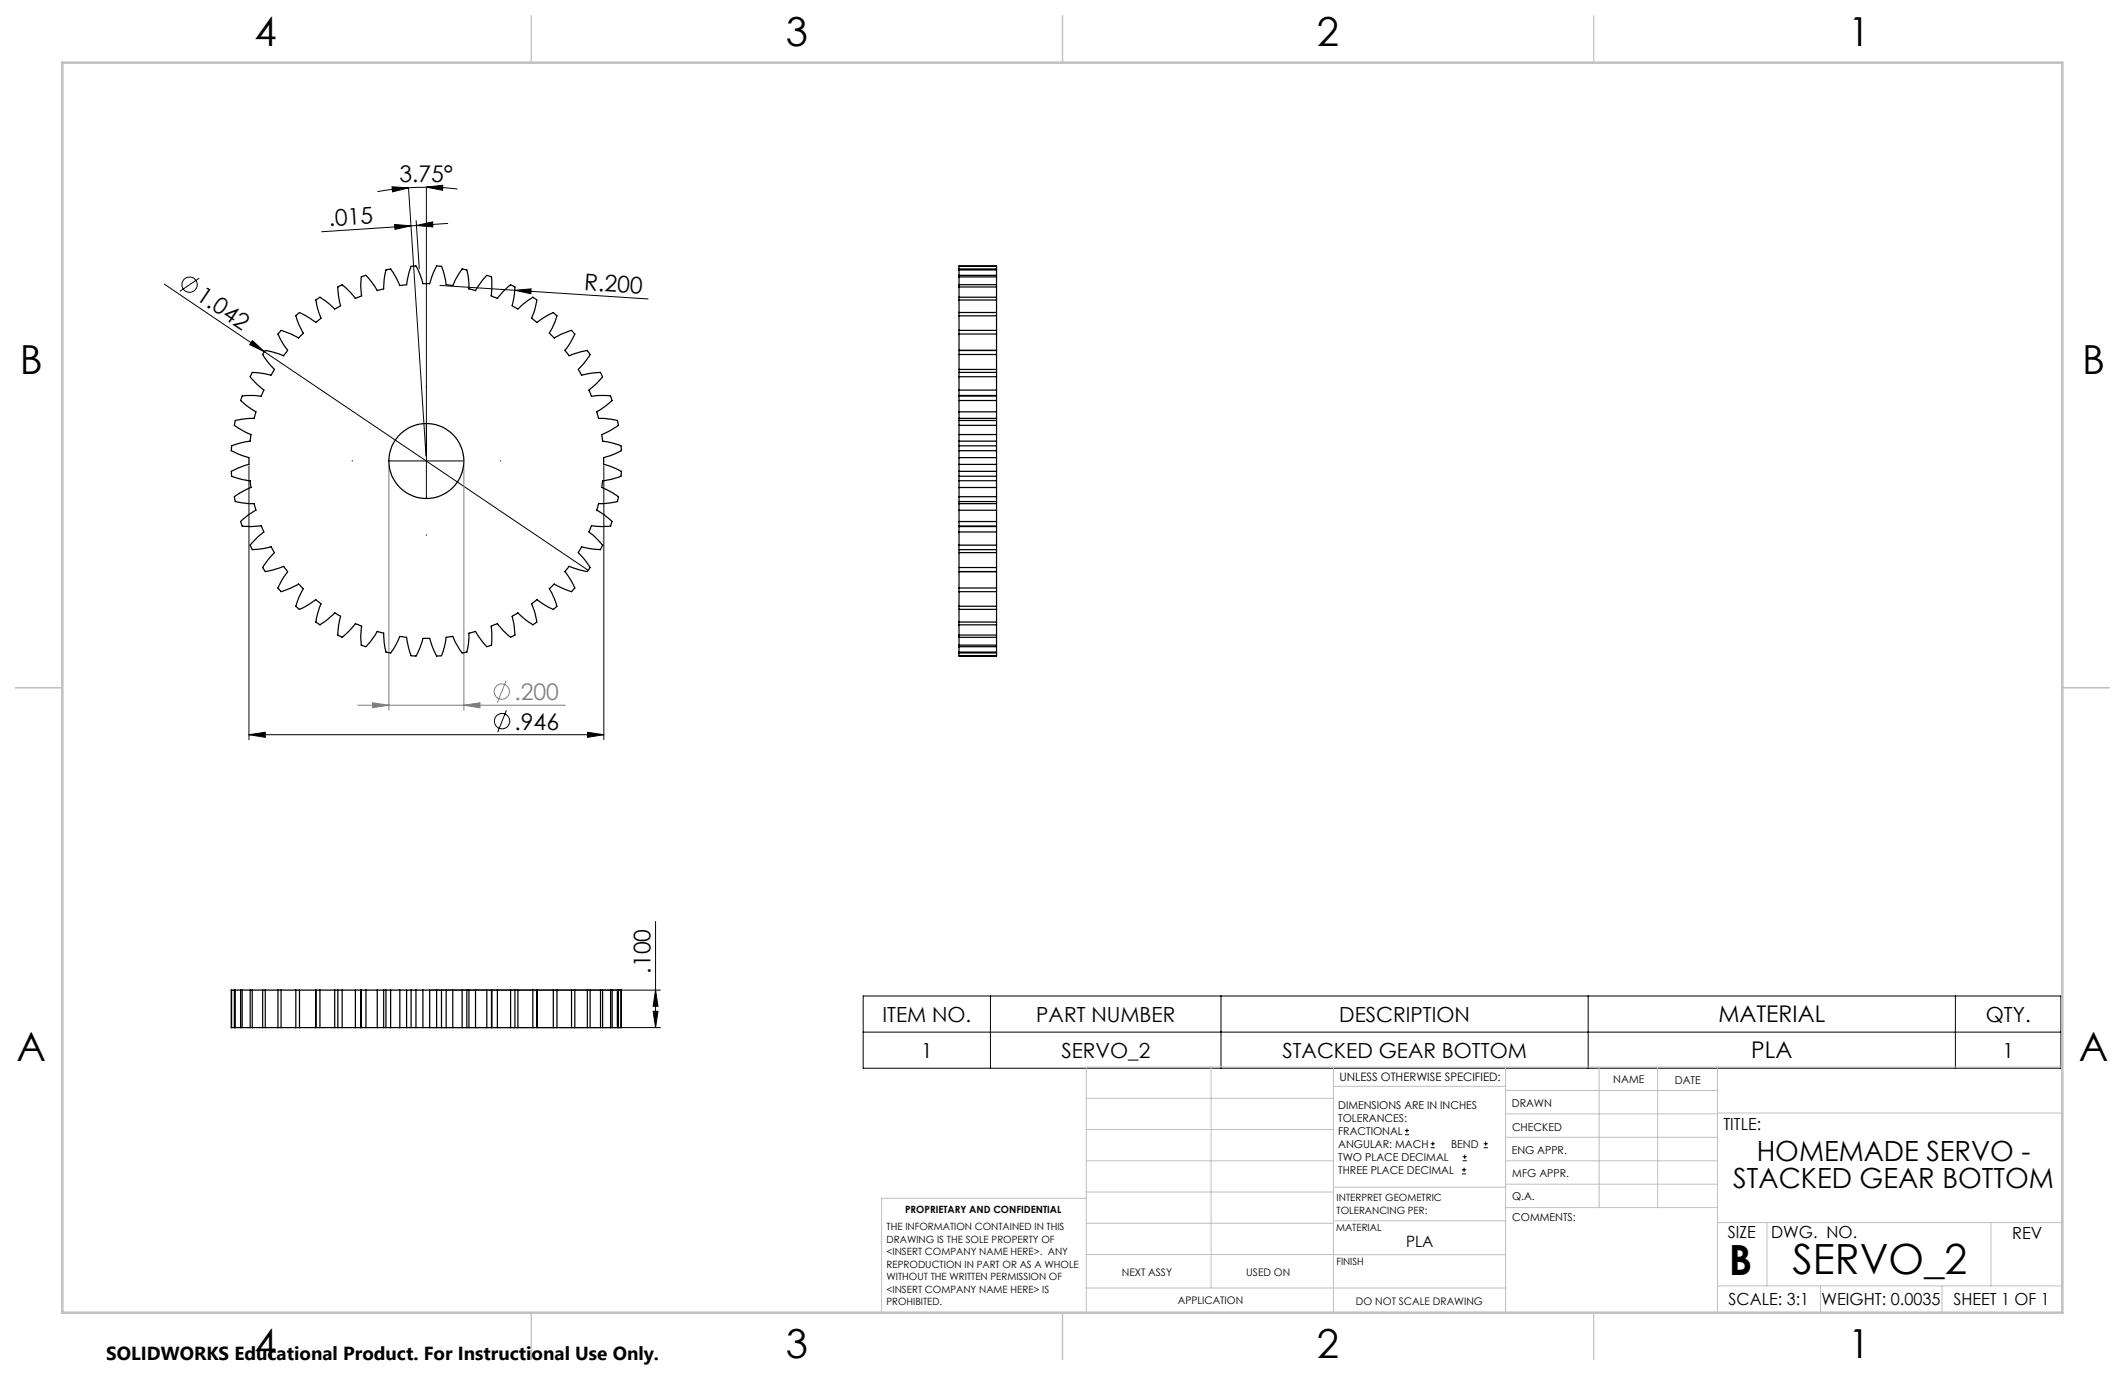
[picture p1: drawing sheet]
<svg xmlns="http://www.w3.org/2000/svg" width="432mm" height="279mm" viewBox="0 0 432 279" stroke-linecap="round" stroke-linejoin="round" font-family="sans-serif">
<g fill="none" stroke="#000" stroke-width=".2">
<path d="M79.7 38l3.3 .2-3.2 .8zM83 38.2l-3.2 .3-3.1 .4M83 38.2l3.6 54.5M86.6 38l3.4-.4-.1 1.1zM86.6 38l-3.6 .2M86.6 38l6.4 .4M86.6 38v63.2M33.4 57.7l20.3 13.8M40.5 56.5l-4 2.7M80.2 45.6l3.3 .3-3.2 .7zM83.5 45.9l-18.2 1.2M84.6 44.8l.6 9.8"/>
<path d="M84.6 45.8l3.3-.7v1zM84.6 45.8l-1.1 .1M89.4 58l42.3 2.7M91 45.4l-6.4 .4M104.6 59l3.3-.3v1zM51.3 69.2l2.4 2.3-3-1.5zM53.7 71.5l65.8 44.4M50.6 94.7v55.6M79.1 93.7h15M122.7 94.7v55.6M50.6 149.3l3.3-.5v1zM50.6 149.3h72.1"/>
<path d="M102.9 144.3l-1.8 4.5M119.4 148.8l3.3 .5-3.3 .5zM133.2 187.3v21.5M87.6 208.8h46.6M87.6 201.2h46.6M132.7 205.5h1l-.5 3.3zM133.2 201.2l.5 3.3h-1zM175.4 202.4h243.4v14.7h-243.4zM175.4 209.7h243.4M201.3 202.4v14.7M248.1 202.4v14.7M322.7 202.4v14.7"/>
<path d="M397.3 202.4v14.7M285.5 230.6h.8M285.5 229.7h.8M285.9 229.3v.9M290.7 233.2h.8M290.7 232.4h.8M291.1 232v.8M297.1 238.5h.8M297.1 237.7h.8M297.2 235.9h.9M297.2 235.1h.9M297.5 237.3v.8"/>
<path d="M297.6 234.6v.9M301.5 233.2h.8M301.5 232.4h.8M301.9 232v.8"/>
<circle cx="38.5" cy="57.8" r="1.55"/>
<circle cx="102" cy="146.5" r="1.55"/>
</g>
<g fill="none" stroke="#808080" stroke-width=".2">
<path d="M79 94.7v49.6M94.3 94.7v49.6M102.8 138.3l-1.7 4.5M72.7 143.3h42.2M75.7 142.8l3.3 .5-3.3 .5zM94.3 143.3l3.2-.5v1z"/>
<circle cx="102" cy="140.5" r="1.55"/>
</g>
<path d="M86.7 78.7v-.2M71.7 93.7h-.2M101.7 93.7h.1M86.7 108.7v.1" fill="none" stroke="#000" stroke-width=".2" stroke-dasharray="15.2 1.3 1.3 1.3"/>
<g fill="none" stroke="#c0c0c0" stroke-width=".2">
<path d="M246.1 216.8v44.9M271 216.8v49.9M305.9 216.8v49.9M324.9 216.8v28.6M336.8 216.8v28.6M349 216.8v49.9M419.1 216.8h-198.4v49.9M220.7 235.9h50.3M220.7 229.5h50.3M220.7 223.2h50.3M271 220.7h34.9M305.9 231.1h43.1"/>
<path d="M305.9 226.3h43.1M305.9 221.6h43.1M305.9 235.9h43.1M349 226.2h70.1M220.7 248.6h50.3M220.7 242.2h50.3M220.7 254.9h50.3M220.7 243.5h-41.6v23.2M271 255h34.9M271 248.1h35M271 241.2h35M305.9 240.6h43.1"/>
<path d="M306 245.4h43M349 248.4h70.1M359.1 248.4v12.9M404.6 248.4v12.9M220.7 261.7h85.2M349 261.3h70.1M369.9 261.3v5.4M394.6 261.3v5.4"/>
</g>
<path d="M108 3.2v9.5M215.9 3.2v9.5M323.8 3.2v9.5M3.1 139.7h9.6M419.1 139.7h9.5M108 266.7v9.6M215.9 266.7v9.6M323.8 266.7v9.6" fill="none" stroke="#c0c0c0" stroke-width=".25"/>
<path d="M12.7 12.7h406.4v254h-406.4z" fill="none" stroke="#c0c0c0" stroke-width=".5"/>
<g fill="#000">
<path d="M104.6 59l3.3-.3v1zM51.3 69.2l2.4 2.3-3-1.5z"/>
<path d="M86.6 38l3.4-.4-.1 1.1zM79.7 38l3.3 .2-3.2 .8z"/>
<path d="M84.6 45.8l3.3-.7v1zM80.2 45.6l3.3 .3-3.2 .7z"/>
<path d="M50.6 149.3l3.3-.5v1zM119.4 148.8l3.3 .5-3.3 .5z"/>
<path d="M132.7 205.5h1l-.5 3.3zM133.2 201.2l.5 3.3h-1z"/>
</g>
<path d="M75.7 142.8l3.3 .5-3.3 .5zM94.3 143.3l3.2-.5v1z" fill="#808080"/>
<g fill="none" stroke="#000" stroke-width=".25">
<path d="M194.9 58.3v2.1M194.9 57.9v.4M194.9 56.3v1.6M194.9 56v.3M194.9 54.9v1.1M194.9 54.6v.3M194.9 54.1v.5M194.9 54.1h7.6M194.9 58.3h7.6M194.9 57.9h7.6M194.9 56.3h7.6M194.9 56h7.6"/>
<path d="M194.9 54.9h7.6M194.9 54.6h7.6M202.5 58.3v2.1M202.5 57.9v.4M202.5 56.3v1.6M202.5 56v.3M202.5 54.9v1.1M202.5 54.6v.3M202.5 54.1v.5M57.1 67.1l2.3 .9 1.3 .7 .9-1-1.2-2.6a.89 .89 0 0 1 .2-1.4l.3-.2 .8 .4 2.5 1.6 1-.8-.7-2.3-.3-1.4 .8-.6 1.2 .8 1.8 1.6 1.2-.7-.5-2.8a.92 .92 0 0 1 .6-1.3l.2-.1 .8 .6 1.9 2.1 .6-.2 .7-.3-.2-2.4 .1-1.4 .3-.1a.9 .9 0 0 1 1.3 .5l1.7 2.4 1.3-.4 .1-1.9 .3-1.9 1-.3 1 1.7 .8 1.7 1.4-.1 .6-2.9a.94 .94 0 0 1 1.2-1l.4 .5 .6 1.3 .5 1.8h1.4l.8-2.2 .6-1.4 1 .1 .6 1.9 .4 1.9h.1l1.2 .1 .6-1.3 1.3-2.1 .9 .2a9.7 9.7 0 0 1 .5 3.9l1.3 .4 1.7-2.4a.9 .9 0 0 1 1.3-.5l.3 .1v.9l-.1 2.9 1.3 .5 1.9-2.1a.85 .85 0 0 1 1.4-.3l.2 .1-.1 1.5-.4 2.3 .3 .2 .8 .5 1.1-1 2-1.4 .8 .6-.6 2.3-.5 1.4 1.1 .8 2.4-1.6 .9-.4 .2 .2a.87 .87 0 0 1 .3 1.4l-1.3 2.6 1 1 1.3-.7 2.2-.9 .7 .8-.9 1.7-1.1 1.6 .8 1.1 2.8-.9 .9-.2 .2 .2a.85 .85 0 0 1-.1 1.4l-1.9 2.3 .7 1.1 2.3-.4 1.5-.1 .1 .2a.86 .86 0 0 1-.3 1.4l-2.1 2 .5 1.2 1.4-.1 2.5 .1 .3 .9-1.5 1.2-1.7 1.1 .4 1.3 2.9 .3a.89 .89 0 0 1 1.1 1l.1 .1-1.2 .8-2.2 1.1 .1 1.3 2 .4 1.4 .4 .4 .3 .1 .9-1.8 .8-1.8 .6v1.4l1.8 .6 1.8 .8-.1 1-1.8 .6-2 .3-.1 1v.4l2.2 1 1.2 .8-.3 1-1.4 .3-2.4 .1-.4 1.4 1.7 1 1.5 1.3-.3 .8a9.3 9.3 0 0 1-3.9 0l-.5 1.3 2.1 2a.86 .86 0 0 1 .3 1.3l-.1 .3-1.5-.1-2.3-.5-.7 1.2 1.9 2.2a.85 .85 0 0 1 .1 1.4l-.2 .2-.9-.1-2.8-.9-.8 1.1 1.1 1.6 .9 1.7-.7 .7-1.8-.6-1.7-.9-1 .9 1.3 2.7a.87 .87 0 0 1-.3 1.4l-.2 .1-.9-.4-2.4-1.6-1.1 .9 .9 2.7a.93 .93 0 0 1-.5 1.5l-.1 .1-1.2-.8-1.9-1.7-1.1 .7 .1 .5a9.4 9.4 0 0 1 .3 3.4l-.7 .4-1.5-1.3-1.2-1.5-.5 .2-.8 .3 .1 1.5v2.4l-.9 .3a9.9 9.9 0 0 1-2.4-3.1l-1.3 .4-.2 2.9-.2 .9h-.3a.86 .86 0 0 1-1.3-.6l-1.3-2.6-1.3 .2-.4 1.9-.6 1.8-1 .1-.6-1.3-.8-2.3h-1.4l-.5 1.9-.9 1.7-1-.1-.4-1.3-.5-2.4-1.4-.2-1.3 2.6a.89 .89 0 0 1-1.3 .6h-.2l-.2-.9-.2-2.9-1.3-.4-1.7 2.4a.85 .85 0 0 1-1.3 .5l-.3-.1-.1-1.5 .2-2.4-.7-.2-.6-.3-1.9 2.2-.8 .6-.2-.1a.86 .86 0 0 1-.6-1.3l.5-2.9-1.2-.7-1.8 1.7-1.2 .8-.8-.6 .3-1.4 .7-2.3-1-.9-2.5 1.6a.92 .92 0 0 1-1.5-.1l.5-1.9 .9-1.8-.9-.9-1.8 .9-1.8 .6-.5-.6a9.8 9.8 0 0 1 1.9-3.4l-.9-1.1-2.7 .9a.85 .85 0 0 1-1.4-.5l-.1-.2 .2-.4 2.2-2.6-.7-1.2-1.4 .3-2.4 .3-.5-.9 1.7-1.8 1.1-.9-.5-1.3-2.9 .2a.87 .87 0 0 1-1.2-.8l-.1-.2 .3-.4 1.6-1.2 1.2-.7-.1-.4-.3-1-2.4-.1-1.4-.3v-.2a.86 .86 0 0 1 .6-1.3l2.6-1.3-.2-1.4-1.9-.3-1.8-.6-.1-1 1.3-.7 2.3-.7v-1.4l-2.3-.8-1.3-.6 .1-1 1.8-.6 1.9-.4 .2-1.3-2.6-1.3a.9 .9 0 0 1-.6-1.4v-.2l1.4-.2 2.4-.2 .4-1.3-.4-.3a9.4 9.4 0 0 1-2.7-2.1l.3-.7a9.9 9.9 0 0 1 3.9-.1l.5-1.2-1.5-1.3-1.3-1.4 .5-.9 1.9 .1 1.9 .4 .7-1.1-2.2-2.6-.2-.5 .1-.2a.85 .85 0 0 1 1.4-.4l2.7 .9 .9-1.1-1.6-2.4a.9 .9 0 0 1 .1-1.6zM194.9 76.6v2.7M194.9 75.7v.9"/>
<path d="M194.9 79.3v1.1M194.9 72v3.1M194.9 72v-.8h7.6v.8M194.9 75.1v.6M194.9 67.9v3.3h7.6v-3.3M194.9 67.1v.8M194.9 64.2v2.9M194.9 63.5v.7M194.9 60.4v.6M194.9 61v2.5M194.9 79.3h7.6M194.9 76.6h7.6"/>
<path d="M194.9 75.7h7.6M194.9 75.1h7.6M194.9 72h7.6M194.9 67.9h7.6M194.9 67.1h7.6M194.9 64.2h7.6M194.9 63.5h7.6M194.9 61h7.6M194.9 60.4h7.6M202.5 76.6v2.7M202.5 75.7v.9M202.5 79.3v1.1"/>
<path d="M202.5 72v3.1M202.5 75.1v.6M202.5 67.1v.8M202.5 64.2v2.9M202.5 63.5v.7M202.5 60.4v.6M202.5 61v2.5M194.9 95.8v1M194.9 94.4v1.4M194.9 91.6v1.4M194.9 90.6v1M194.9 96.8v.9"/>
<path d="M194.9 89.6v1M194.9 99.1v1.8M194.9 85.4v1M194.9 86.4v1.9M194.9 85v.4M194.9 80.5v.9M194.9 81.4v2.3M194.9 80.4v.1M194.9 93v1.4M194.9 97.7v1.4M194.9 88.3v1.3M194.9 83.7v1.3"/>
<path d="M194.9 85h7.6M194.9 80.4h7.6M194.9 95.8h7.6M194.9 96.8h7.6M194.9 94.4h7.6M194.9 93h7.6M194.9 91.6h7.6M194.9 90.6h7.6M194.9 97.7h7.6M194.9 89.6h7.6M194.9 99.1h7.6M194.9 86.4h7.6"/>
<path d="M194.9 85.4h7.6M194.9 88.3h7.6M194.9 81.4h7.6M194.9 80.5h7.6M194.9 83.7h7.6M202.5 95.8v1M202.5 94.4v1.4M202.5 91.6v1.4M202.5 90.6v1M202.5 96.8v.9M202.5 89.6v1M202.5 99.1v1.8"/>
<path d="M202.5 85.4v1M202.5 86.4v1.9M202.5 85v.4M202.5 80.5v.9M202.5 81.4v2.3M202.5 80.4v.1M202.5 93v1.4M202.5 97.7v1.4M202.5 88.3v1.3M202.5 83.7v1.3M194.9 100.9v1M194.9 101.9v.4"/>
<path d="M194.9 103.7v2.3M194.9 106v.9M194.9 106.9v.1M194.9 108.1v2.7M194.9 110.8v.9M194.9 102.3v1.4M194.9 107v1.1M194.9 112.3v3M194.9 115.3v.8h7.6v-.8M194.9 111.7v.6M194.9 119.5v.7M194.9 119.5v-3.3h7.6v3.3"/>
<path d="M194.9 102.3h7.6M194.9 107h7.6M194.9 101.9h7.6M194.9 100.9h7.6M194.9 103.7h7.6M194.9 106h7.6M194.9 106.9h7.6M194.9 108.1h7.6M194.9 110.8h7.6M194.9 111.7h7.6M194.9 112.3h7.6M194.9 115.3h7.6"/>
<path d="M194.9 119.5h7.6M202.5 100.9v1M202.5 101.9v.4M202.5 103.7v2.3M202.5 106v.9M202.5 106.9v.1M202.5 108.1v2.7M202.5 110.8v.9M202.5 102.3v1.4M202.5 107v1.1M202.5 112.3v3M202.5 111.7v.6"/>
<path d="M202.5 119.5v.7M194.9 123.2v.6M194.9 120.2v3M194.9 126.4v.6M194.9 123.8v2.6M194.9 127v2M194.9 129v.5M194.9 129.5v1.6M194.9 131.1v.3M194.9 131.4v1.1M194.9 132.5v.2M194.9 132.7v.5"/>
<path d="M194.9 133.2h7.6M194.9 120.2h7.6M194.9 123.8h7.6M194.9 123.2h7.6M194.9 126.4h7.6M194.9 127h7.6M194.9 129h7.6M194.9 129.5h7.6M194.9 131.1h7.6M194.9 131.4h7.6M194.9 132.5h7.6M194.9 132.7h7.6"/>
<path d="M202.5 123.2v.6M202.5 120.2v3M202.5 126.4v.6M202.5 123.8v2.6M202.5 127v2M202.5 129v.5M202.5 129.5v1.6M202.5 131.1v.3M202.5 131.4v1.1M202.5 132.5v.2M202.5 132.7v.5M47.1 201.2h.5"/>
<path d="M47.1 208.8h.5M47.1 201.2v7.6M47.6 201.2h.2M47.6 208.8h.2M47.6 201.2v7.6M47.8 201.2h1.1M47.8 208.8h1.1M47.8 201.2v7.6M48.9 201.2h.3M48.9 208.8h.3M48.9 201.2v7.6M49.2 201.2h1.6"/>
<path d="M49.2 208.8h1.6M49.2 201.2v7.6M50.8 201.2h.5M50.8 208.8h.5M50.8 201.2v7.6M51.3 201.2h2.1M51.3 208.8h2.1M51.3 201.2v7.6M53.4 201.2h.5M53.4 208.8h.5M53.4 201.2v7.6M53.9 201.2h2.6"/>
<path d="M53.9 208.8h2.6M53.9 201.2v7.6M56.5 201.2h.6M56.5 208.8h.6M56.5 201.2v7.6M57.1 201.2h3M57.1 208.8h3M57.1 201.2v7.6M60.1 201.2h.8M60.1 208.8h.8M60.1 201.2v7.6M60.9 201.2h3.3"/>
<path d="M60.9 208.8h3.3M60.9 201.2v7.6M64.2 201.2h.8M64.2 208.8h.8M64.2 201.2v7.6M65 201.2h3M65 208.8h3M65 201.2v7.6M68 201.2h.7M68 208.8h.7M68 201.2v7.6M68.7 201.2h.8"/>
<path d="M68.7 208.8h.8M68.7 201.2v7.6M69.5 201.2h2.7M69.5 208.8h2.7M69.5 201.2v7.6M72.2 201.2h1.1M72.2 208.8h1.1M72.2 201.2v7.6M73.3 201.2h.1M73.3 208.8h.1M73.3 201.2v7.6M73.4 201.2h1"/>
<path d="M73.4 208.8h1M73.4 201.2v7.6M74.4 201.2h2.3M74.4 208.8h2.3M74.4 201.2v7.6M76.7 201.2h1.3M76.7 208.8h1.3M76.7 201.2v7.6M78 201.2h.4M78 208.8h.4M78 201.2v7.6M78.4 201.2h1"/>
<path d="M78.4 208.8h1M78.4 201.2v7.6M79.4 201.2h1.8M79.4 208.8h1.8M79.4 201.2v7.6M81.2 201.2h1.4M81.2 208.8h1.4M81.2 201.2v7.6M82.6 201.2h.9M82.6 208.8h.9M82.6 201.2v7.6M83.5 201.2h1"/>
<path d="M83.5 208.8h1M83.5 201.2v7.6M84.5 201.2h1.4M84.5 208.8h1.4M84.5 201.2v7.6M85.9 201.2h1.4M85.9 208.8h1.4M85.9 201.2v7.6M87.3 201.2h1.4M87.3 208.8h1.4M87.3 201.2v7.6M88.7 201.2h1"/>
<path d="M88.7 208.8h1M88.7 201.2v7.6M89.7 201.2h1M89.7 208.8h1M89.7 201.2v7.6M90.7 201.2h1.3M90.7 208.8h1.3M90.7 201.2v7.6M92 201.2h1.9M92 208.8h1.9M92 201.2v7.6M93.9 201.2h1"/>
<path d="M93.9 208.8h1M93.9 201.2v7.6M94.9 201.2h.4M94.9 208.8h.4M94.9 201.2v7.6M95.3 201.2h1.3M95.3 208.8h1.3M95.3 201.2v7.6M96.6 201.2h2.3M96.6 208.8h2.3M96.6 201.2v7.6M98.9 201.2h1"/>
<path d="M98.9 208.8h1M98.9 201.2v7.6M99.9 201.2h.1M99.9 208.8h.1M99.9 201.2v7.6M99.9 201.2h1.2M99.9 208.8h1.2M101.1 201.2h2.7M101.1 208.8h2.7M101.1 201.2v7.6M103.8 201.2h.8M103.8 208.8h.8"/>
<path d="M103.8 201.2v7.6M104.6 201.2h.6M104.6 208.8h.6M104.6 201.2v7.6M105.2 201.2h3.1M105.2 208.8h3.1M105.2 201.2v7.6M108.3 201.2h.8v7.6h-.8M108.3 201.2v7.6M112.4 201.2h.8M112.4 208.8h.8M112.4 201.2h-3.3v7.6h3.3"/>
<path d="M112.4 201.2v7.6M113.2 201.2h2.9M113.2 208.8h2.9M113.2 201.2v7.6M116.1 201.2h.7M116.1 208.8h.7M116.1 201.2v7.6M116.8 201.2h2.5M116.8 208.8h2.5M116.8 201.2v7.6M119.3 201.2h.6M119.3 208.8h.6"/>
<path d="M119.3 201.2v7.6M119.9 201.2h2.1M119.9 208.8h2.1M119.9 201.2v7.6M122 201.2h.4M122 208.8h.4M122 201.2v7.6M122.4 201.2h1.7M122.4 208.8h1.7M122.4 201.2v7.6M124.1 201.2h.3M124.1 208.8h.3"/>
<path d="M124.1 201.2v7.6M124.4 201.2h1M124.4 208.8h1M124.4 201.2v7.6M125.4 201.2h.3M125.4 208.8h.3M125.4 201.2v7.6M125.7 201.2h.5M125.7 208.8h.5M125.7 201.2v7.6M126.2 201.2v7.6"/>
<circle cx="86.6" cy="93.7" r="7.6"/>
</g>
<g font-size="8.5">
<text x="351.3" y="259">B</text>
<text x="364.3" y="258.9">SERVO_2</text>
</g>
<g font-size="8.1">
<text x="51.7" y="9.3">4</text>
<text x="159.7" y="9.3">3</text>
<text x="267.6" y="9.3">2</text>
<text x="375.6" y="9.3">1</text>
<text x="4" y="76">B</text>
<text x="423.1" y="76">B</text>
<text x="3.3" y="215.7">A</text>
<text x="422.4" y="215.7">A</text>
<text x="51.7" y="276">4</text>
<text x="159.7" y="276">3</text>
<text x="267.6" y="276">2</text>
<text x="375.6" y="276">1</text>
</g>
<g font-size="5.6">
<text x="357" y="235.8">HOMEMADE SERVO -</text>
<text x="352.2" y="241.5">STACKED GEAR BOTTOM</text>
</g>
<g font-size="4.7">
<text x="81.2" y="37">3.75°</text>
<text x="66.9" y="46" transform="rotate(-4 66.9 46)">.015</text>
<text x="118.6" y="58.9" transform="rotate(4 118.6 58.9)">R.200</text>
<text x="39.6" y="60.7" transform="rotate(34 39.6 60.7)">1.042</text>
<text x="104.6" y="148.3">.946</text>
<text x="132.2" y="197.8" transform="rotate(-90 132.2 197.8)">.100</text>
<text x="349.2" y="207.7">MATERIAL</text>
<text x="355.9" y="215.1">PLA</text>
</g>
<text font-size="4.7" fill="#808080" x="104.5" y="142.2">.200</text>
<g font-size="4.2">
<text x="179.3" y="207.6">ITEM NO.</text>
<text x="210.6" y="207.6">PART NUMBER</text>
<text x="272.1" y="207.6">DESCRIPTION</text>
<text x="403.5" y="207.6">QTY.</text>
<text x="187.2" y="214.9">1</text>
<text x="215.7" y="214.9">SERVO_2</text>
<text x="260.6" y="214.9">STACKED GEAR BOTTOM</text>
<text x="406.9" y="214.9">1</text>
</g>
<text font-size="3.8" x="21.6" y="276.3">SOLIDWORKS Educational Product. For Instructional Use Only.</text>
<g font-size="3.4">
<text x="350.2" y="229.5">TITLE:</text>
<text x="351.1" y="251.6">SIZE</text>
<text x="359.9" y="251.6">DWG. NO.</text>
<text x="408.9" y="251.7">REV</text>
<text x="351.2" y="265.2">SCALE: 3:1</text>
<text x="370.1" y="265.3">WEIGHT: 0.0035</text>
<text x="396.9" y="265.2">SHEET 1 OF 1</text>
</g>
<text font-size="3.2" x="285.7" y="253.3">PLA</text>
<text font-size="2.4" x="272.2" y="219.7">UNLESS OTHERWISE SPECIFIED:</text>
<g font-size="2.2">
<text x="327.8" y="220.1">NAME</text>
<text x="340.3" y="220.2">DATE</text>
<text x="271.9" y="225.3">DIMENSIONS ARE IN INCHES</text>
<text x="271.9" y="227.9">TOLERANCES:</text>
<text x="307.2" y="224.9">DRAWN</text>
<text x="271.9" y="230.6">FRACTIONAL</text>
<text x="271.9" y="233.2">ANGULAR: MACH</text>
<text x="294.9" y="233.2">BEND</text>
<text x="307.3" y="229.8">CHECKED</text>
<text x="271.9" y="235.9">TWO PLACE DECIMAL</text>
<text x="271.9" y="238.5">THREE PLACE DECIMAL</text>
<text x="307.2" y="234.5">ENG APPR.</text>
<text x="307.3" y="239.2">MFG APPR.</text>
<text x="307.3" y="243.9">Q.A.</text>
<text x="307.3" y="248.1">COMMENTS:</text>
</g>
<g font-size="2.1">
<text x="227.9" y="259.2">NEXT ASSY</text>
<text x="253.3" y="259.2">USED ON</text>
<text x="239.3" y="265">APPLICATION</text>
<text x="275.5" y="265.1">DO NOT SCALE DRAWING</text>
</g>
<g font-size="2">
<text x="271.6" y="244.1">INTERPRET GEOMETRIC</text>
<text x="180.2" y="250">THE INFORMATION CONTAINED IN THIS</text>
<text x="183.9" y="246.4">PROPRIETARY AND CONFIDENTIAL</text>
<text x="271.5" y="250.2">MATERIAL</text>
<text x="271.6" y="246.6">TOLERANCING PER:</text>
<text x="180.2" y="252.5">DRAWING IS THE SOLE PROPERTY OF</text>
<text x="180.2" y="255.1">&lt;INSERT COMPANY NAME HERE&gt;. ANY</text>
<text x="180.2" y="257.6">REPRODUCTION IN PART OR AS A WHOLE</text>
<text x="271.5" y="257">FINISH</text>
<text x="180.2" y="260.1">WITHOUT THE WRITTEN PERMISSION OF</text>
<text x="180.2" y="262.6">&lt;INSERT COMPANY NAME HERE&gt; IS</text>
<text x="180.2" y="265.2">PROHIBITED.</text>
</g>
</svg>
